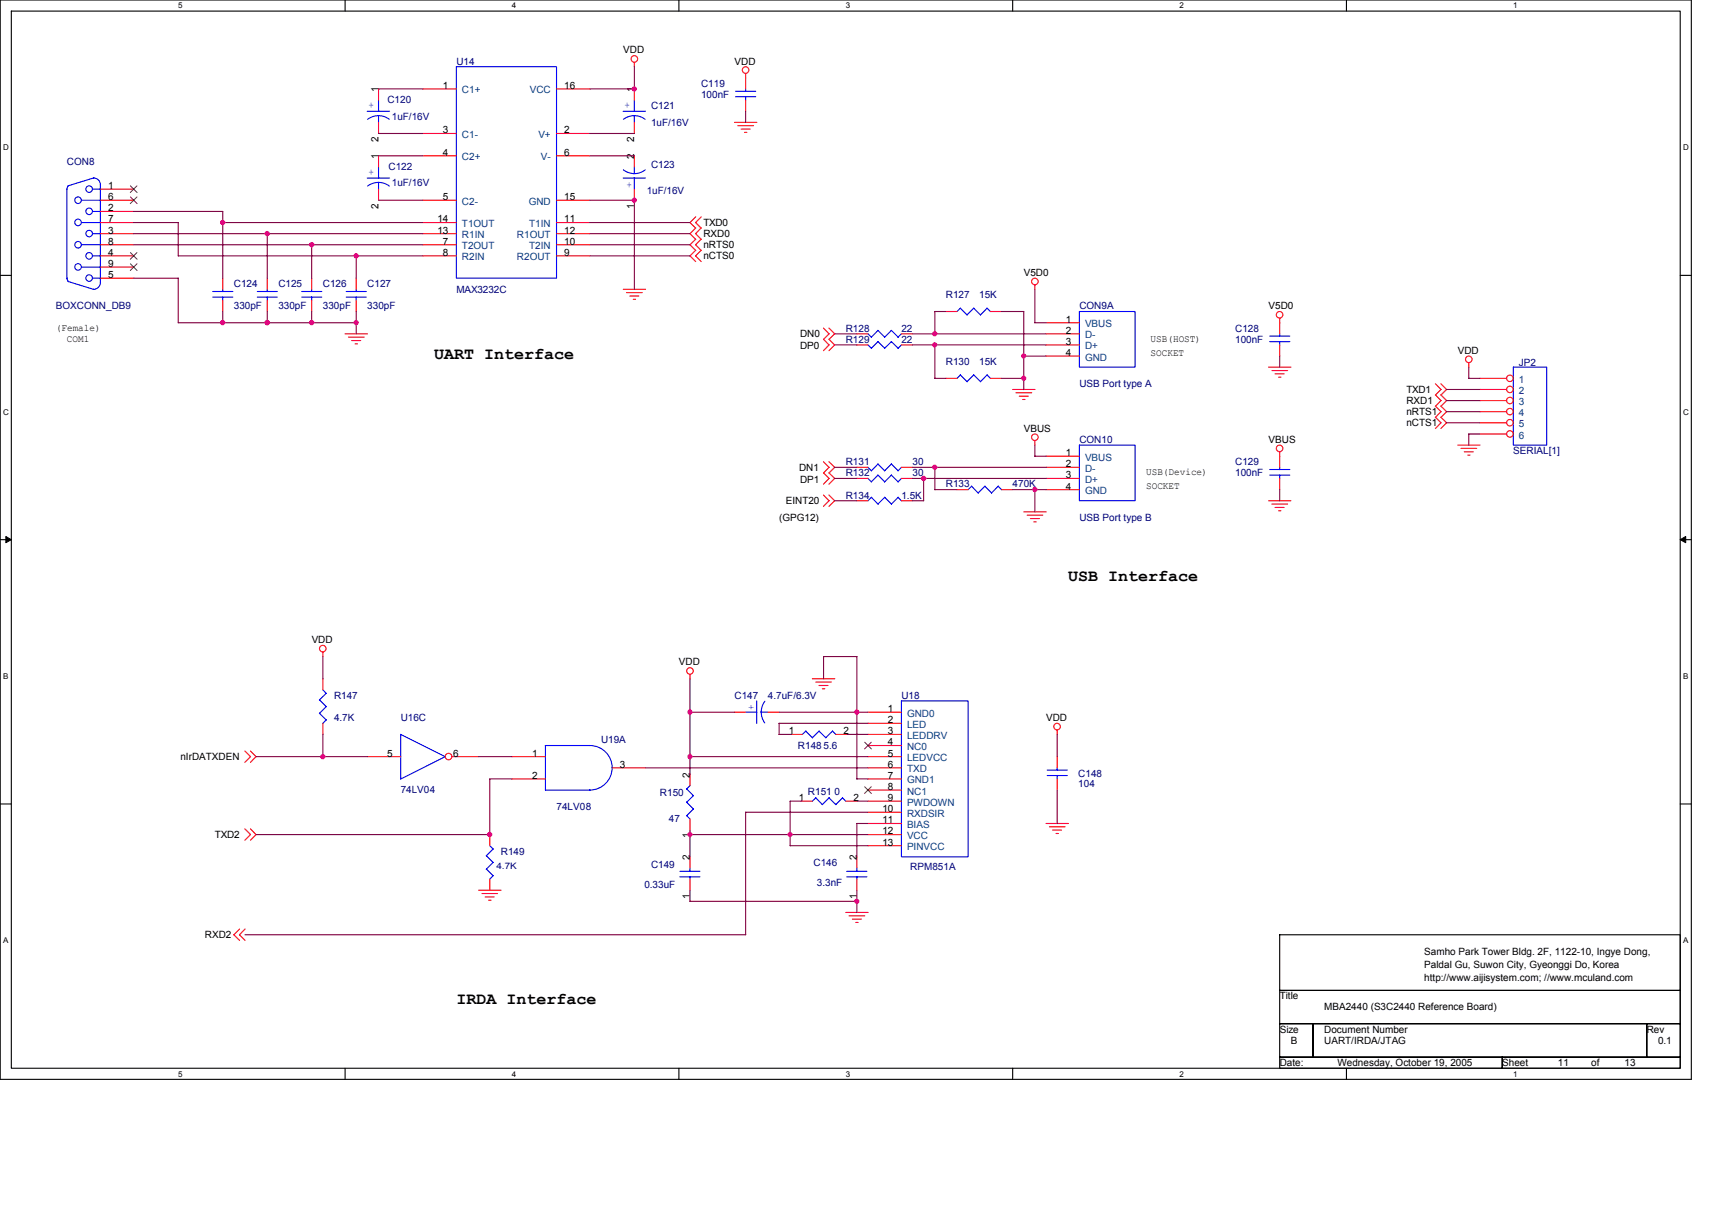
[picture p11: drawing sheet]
<svg xmlns="http://www.w3.org/2000/svg" width="297mm" height="210mm" viewBox="0 0 297 210" stroke-linecap="round" stroke-linejoin="round" font-family="sans-serif">
<path d="M0 0h293.5v187.2h-293.5zM2 1.9h289.5v183.4h-289.5z" fill="none" stroke="#000" stroke-width=".19"/>
<g fill="#fff">
<path d="M30.9 .2h.8v1.6h-.8z"/>
<path d="M30.9 185.5h.8v1.6h-.8z"/>
</g>
<path d="M59.9 0v1.9M59.9 185.3v1.9" fill="none" stroke="#000" stroke-width=".19"/>
<g fill="#fff">
<path d="M88.8 .2h.8v1.6h-.8z"/>
<path d="M88.8 185.5h.8v1.6h-.8z"/>
</g>
<path d="M117.8 0v1.9M117.8 185.3v1.9" fill="none" stroke="#000" stroke-width=".19"/>
<g fill="#fff">
<path d="M146.7 .2h.8v1.6h-.8z"/>
<path d="M146.7 185.5h.8v1.6h-.8z"/>
</g>
<path d="M175.7 0v1.9M175.7 185.3v1.9" fill="none" stroke="#000" stroke-width=".19"/>
<g fill="#fff">
<path d="M204.7 .2h.7v1.6h-.7z"/>
<path d="M204.7 185.5h.7v1.6h-.7z"/>
</g>
<path d="M233.6 0v1.9M233.6 185.3v1.9" fill="none" stroke="#000" stroke-width=".19"/>
<g fill="#fff">
<path d="M262.6 .2h.7v1.6h-.7z"/>
<path d="M262.6 185.5h.7v1.6h-.7z"/>
<path d="M.5 24.8h1v1.6h-1z"/>
<path d="M292 24.8h1v1.6h-1z"/>
<path d="M.5 70.7h1v1.5h-1z"/>
<path d="M292 70.7h1v1.5h-1z"/>
</g>
<path d="M0 47.8h2M291.5 47.8h2" fill="none" stroke="#000" stroke-width=".19"/>
<g fill="#fff">
<path d="M.5 116.5h.9v1.6h-.9z"/>
<path d="M292 116.5h.9v1.6h-.9z"/>
</g>
<path d="M0 93.6h2M291.5 93.6h2" fill="none" stroke="#000" stroke-width=".19"/>
<path d="M1 93.1l1 .5-1 .5zM291.5 93.6l1-.5v1z" fill="#000" stroke="#000" stroke-width=".17"/>
<g fill="#fff">
<path d="M.5 162.4h.9v1.5h-.9z"/>
<path d="M292 162.4h.9v1.5h-.9z"/>
</g>
<path d="M0 139.5h2M291.5 139.5h2M222 162.2h69.5v9.6h-69.5zM222 171.8h69.5v5.8h-69.5zM222 177.6h5.8v5.8h-5.8zM227.8 177.6h57.9v5.8h-57.9zM285.7 177.6h5.8v5.8h-5.8zM222 183.4h38.6v1.9h-38.6zM260.6 183.4h30.9v1.9h-30.9z" fill="none" stroke="#000" stroke-width=".19"/>
<g fill="none" stroke="#f00" stroke-width=".19">
<path d="M65.7 15.4v2M73.4 15.4h5.8M96.6 15.4h5.7M110.1 10.8v.8M110.1 15.4v2M129.4 12.7v2.7M129.4 17.4v1.9M17.4 38.6h5.8M17.4 36.7h5.8M17.4 34.7h5.8M17.4 32.8h5.8M65.7 21.2v2"/>
<path d="M65.7 27v2M65.7 32.8v1.9M73.4 38.6h5.8M73.4 34.7h5.8M73.4 23.2h5.8M73.4 27h5.8M96.6 38.6h5.7M96.6 34.7h5.7M96.6 23.2h5.7M96.6 27h5.7M110.1 21.2v2M110.1 27v2"/>
<path d="M110.1 32.8v1.9M120.7 39.5l-1 1 1 1M120.7 37.6l-1 1 1 1M121.7 39.5l-1 1 1 1M121.7 37.6l-1 1 1 1M127.4 21.2h3.9M128 21.8h2.7M128.6 22.4h1.6M129.2 23h.4M17.4 48.3h5.8M17.4 46.3h5.8M17.4 44.4h5.8"/>
<path d="M17.4 42.5h5.8M17.4 40.5h5.8M38.6 48.3v1.9M38.6 52.1v1.9M46.4 48.3v1.9M46.4 52.1v1.9M54.1 48.3v1.9M54.1 52.1v1.9M59.9 57.9h3.9M60.4 58.5h2.8M61 59.1h1.6M61.6 59.6h.4"/>
<path d="M61.8 48.3v1.9M61.8 52.1v1.9M73.4 44.4h5.8M73.4 42.5h5.8M73.4 40.5h5.8M96.6 44.4h5.7M96.6 42.5h5.7M96.6 40.5h5.7M108.1 50.2h3.9M108.7 50.8h2.7M109.3 51.4h1.5M109.9 51.9h.4"/>
<path d="M120.7 41.5l-1 1 1 1M120.7 43.4l-1 1 1 1M121.7 41.5l-1 1 1 1M121.7 43.4l-1 1 1 1M142.9 58.8l.9 1-.9 1M142.9 56.9l.9 1-.9 1M143.8 58.8l1 1-1 1M143.8 56.9l1 1-1 1M148.7 57.9h1.9M148.7 59.8h1.9M156.4 57.9h1.9M156.4 59.8h1.9"/>
<path d="M164.1 54h1.9M171.8 54h2M179.6 49.4v.8M181.5 57.9h5.8M181.5 56h5.8M181.5 59.8h5.8M222 55.2v2.7M222 59.8v2M164.1 65.6h1.9M171.8 65.6h2M175.7 67.6h3.9M176.3 68.1h2.7"/>
<path d="M176.8 68.7h1.6M177.4 69.3h.4M179.6 76.4v.8M181.5 61.8h5.8M181.5 79.1h5.8M220.1 63.7h3.9M220.7 64.3h2.7M221.2 64.9h1.6M221.8 65.4h.4M222 78.4v2.7M249 66.6l1 1-1 .9M249 68.5l1 1-1 1"/>
<path d="M249 70.4l1 1-1 1M249 72.4l1 .9-1 1M250 66.6l1 1-1 .9M250 68.5l1 1-1 1M250 70.4l1 1-1 1M250 72.4l1 .9-1 1M252.9 77.2h3.9M253.5 77.8h2.7M254.1 78.4h1.5M254.7 79h.4M254.8 62.9v.8M256.8 67.6h4.6"/>
<path d="M256.8 65.6h4.6M256.8 69.5h4.6M256.8 71.4h4.6M256.8 73.3h4.6M256.8 75.3h4.6M142.9 82l.9 1-.9 1M142.9 85.9l.9 1-.9 .9M142.9 80.1l.9 1-.9 1M143.8 82l1 1-1 1M143.8 85.9l1 1-1 .9M143.8 80.1l1 1-1 1M148.7 86.9h1.9"/>
<path d="M148.7 81.1h1.9M148.7 83h1.9M156.4 86.9h1.9M156.4 81.1h1.9M156.4 83h1.9M166 84.9h2M173.8 84.9h1.9M177.6 88.8h3.9M178.2 89.4h2.7M178.8 90h1.5M179.4 90.5h.4M181.5 84.9h5.8"/>
<path d="M181.5 81.1h5.8M181.5 83h5.8M220.1 86.9h3.9M220.7 87.4h2.7M221.2 88h1.6M221.8 88.6h.4M222 83v1.9M56 113.1v.8M56 117.8v1.9M119.7 117v.8M140.9 117.8h3.9M141.5 118.3h2.7"/>
<path d="M142.1 118.9h1.6M142.7 119.5h.4M42.5 130.3l1 1-1 .9M43.5 130.3l.9 1-.9 .9M56 125.5v1.9M63.7 131.3h5.8M78.4 131.3h4.6M88.8 131.3h5.8M88.8 135.1h5.8M106.2 133.2h5.8M119.7 134.3v2M127.4 123.5h2"/>
<path d="M133.2 123.5h2M137.3 127.4h1.9M139 139h1.9M145 127.4h1.9M146.7 139h2M150.6 123.5h5.8M150.6 125.5h5.8M150.6 127.4h5.8M150.6 129.3h5.8M150.6 131.3h5.8M150.6 133.2h5.8M150.6 135.1h5.8"/>
<path d="M150.6 137.1h5.8M150.6 139h5.8M183.4 126.6v.8M183.4 131.3v1.9M183.4 135.1v2M42.5 143.8l1 1-1 1M43.5 143.8l.9 1-.9 1M83 154.4h3.9M83.6 155h2.7M84.2 155.6h1.5M84.8 156.2h.4M85 144.8v1.9"/>
<path d="M85 152.5v1.9M119.7 142.1v1.9M119.7 148.6v2M119.7 152.5v1.9M146.7 158.3h3.9M147.3 158.9h2.7M147.9 159.4h1.6M148.7 148.6v2M148.7 152.5v1.9M150.6 142.9h5.8M150.6 140.9h5.8M150.6 144.8h5.8"/>
<path d="M150.6 146.7h5.8M181.5 142.9h3.9M182.1 143.4h2.7M182.6 144h1.6M183.2 144.6h.4M41.6 161.2l-1 1 1 .9M42.5 161.2l-1 1 1 .9M148.5 160h.4"/>
<circle cx="110.1" cy="10.2" r=".57"/>
<circle cx="129.4" cy="12.1" r=".57"/>
<circle cx="179.6" cy="48.8" r=".57"/>
<circle cx="222" cy="54.6" r=".57"/>
<circle cx="179.6" cy="75.8" r=".57"/>
<circle cx="222" cy="77.8" r=".57"/>
<circle cx="254.8" cy="62.3" r=".57"/>
<circle cx="262" cy="67.6" r=".57"/>
<circle cx="262" cy="73.3" r=".57"/>
<circle cx="262" cy="71.4" r=".57"/>
<circle cx="262" cy="69.5" r=".57"/>
<circle cx="262" cy="65.6" r=".57"/>
<circle cx="262" cy="75.3" r=".57"/>
<circle cx="56" cy="112.5" r=".57"/>
<circle cx="119.7" cy="116.4" r=".57"/>
<circle cx="77.8" cy="131.2" r=".57"/>
<circle cx="183.4" cy="126" r=".57"/>
</g>
<g fill="none" stroke="#00f" stroke-width=".19">
<path d="M63.7 19.3h3.9M65.7 17.4v1.9M79.2 11.6h17.4v36.7h-17.4zM108.1 19.3h3.9M110.1 17.4v1.9M127.6 16.8h3.5M127.6 15.8h3.5M129.4 15.4v.5M129.4 16.8v.6M11.8 32.3l-.2 .5v15.5M14.1 38.6h3.3M14.1 34.7h3.3"/>
<path d="M16 36.7h1.4M16 32.8h1.4M16.2 30.9h.1a1.16 1.16 0 0 1 1.1 1.1v17a1.17 1.17 0 0 1-1.2 1.2M16.3 30.9l-4.5 1.3M63.7 30.9h3.9M65.7 31.6l-.8 .2-1.1 .5M65.7 31.6l1.2 .3 .6 .4M65.7 20.1l-.8 .1-1.1 .5M65.7 20.1l1.2 .2 .6 .4M65.7 20.1v1.2M65.7 29v1.9M65.7 31.6v1.2"/>
<path d="M108.1 30.9h3.9M108.2 29.5l.7 .4 1.1 .2 .9-.1 1-.5M110 20.1l-1.1 .2-.7 .4M110 20.1l1.2 .2 .7 .4M110.1 20.1v1.2M110.1 28.9v1.2M110.1 30.9v1.9M11.6 48.2l.2 .6M11.8 48.8l4.5 1.4M14.1 46.3h3.3M14.1 42.5h3.3M16 48.3h1.4"/>
<path d="M16 44.4h1.4M16 40.5h1.4M36.9 51.5h3.5M36.9 50.6h3.5M38.6 50.2v.4M38.6 51.5v.6M44.6 51.5h3.5M44.6 50.6h3.5M46.4 50.2v.4M46.4 51.5v.6M52.3 51.5h3.5M52.3 50.6h3.5"/>
<path d="M54.1 50.2v.4M54.1 51.5v.6M60.1 51.5h3.5M60.1 50.6h3.5M61.8 50.2v.4M61.8 51.5v.6M150.6 57.9l.6 .6M150.6 59.8l.6 .6M152.3 57.3l1.2 1.2M152.3 59.2l1.2 1.2M152.3 57.3l-1.1 1.2M152.3 59.3l-1.1 1.1"/>
<path d="M154.6 57.3l1.2 1.2M154.6 59.2l1.2 1.2 .6-.6M154.7 57.3l-1.2 1.2M154.7 59.3l-1.2 1.1M156.4 57.9l-.6 .6M166.6 53.5l1.2 1.2M166.6 53.4l-.6 .6M168.9 53.5l1.2 1.2M169 53.4l-1.2 1.2M171.3 53.5l.6 .6M171.3 53.4l-1.2 1.2M187.3 54h9.6v9.7h-9.6z"/>
<path d="M220.3 59.3h3.5M220.3 58.3h3.5M222 57.9v.4M222 59.2v.6M166.6 65l1.2 1.2M166.6 65l-.6 .6M168.9 65l1.2 1.2M169 65l-1.2 1.2M171.3 65l.6 .7M171.3 65l-1.2 1.2M187.3 77.2h9.6v9.7h-9.6zM262.6 63.7h5.8v13.5h-5.8z"/>
<path d="M150.6 83l.6 .6M150.6 81l.6 .7M152.3 82.4l1.2 1.2M152.3 80.5l1.2 1.2M152.3 82.4l-1.1 1.2M152.3 80.5l-1.1 1.2M154.6 82.4l1.2 1.2M154.6 80.5l1.2 1.2 .6-.6M154.7 82.4l-1.2 1.2M154.7 80.5l-1.2 1.2M155.8 86.3l.6 .6M155.8 86.3l-1.1 1.2-1.2-1.2-1.1 1.2-1.2-1.2-.6 .6"/>
<path d="M156.4 83l-.6 .6M168.6 84.3l1.1 1.2M168.6 84.3l-.6 .6M170.9 84.3l1.2 1.2M170.9 84.3l-1.2 1.2M173.2 84.3l.6 .7M173.2 84.3l-1.2 1.2M220.3 82.4h3.5M220.3 81.4h3.5M222 81.1v.4M222 82.4v.6M56 119.7l.6 .6-1.2 1.1"/>
<path d="M55.4 121.4l1.2 1.2-1.2 1.2M55.4 123.7l1.2 1.2M56.6 124.9l-.6 .6M77.3 131.3l-7.8 3.8M77.3 131.3l-7.8-3.9v7.7M94.6 129.3h7.7a3.9 3.9 0 0 1 3.9 3.9 3.9 3.9 0 0 1-3.9 3.9M94.6 129.3v7.8h7.8M119.1 139.1l1.2 1.2-1.2 1.2M119.1 136.8l1.2 1.2-1.2 1.2M119.7 136.3l-.6 .6M129.4 123.5h1.9M131.3 121.6v3.9"/>
<path d="M132.1 123.5h1.2M132.7 121.6l-.4 .8-.2 1.1 .1 .8 .5 1.1M139.8 126.8l1.2 1.2M139.8 126.8l-.6 .6M141.5 138.4l1.2 1.2M141.6 138.4l-.7 .6M142.1 126.8l1.2 1.2M142.1 126.8l-1.2 1.2M143.8 138.4l1.2 1.2M143.9 138.4l-1.2 1.2M144.4 126.8l.6 .6M144.5 126.8l-1.2 1.2"/>
<path d="M146.2 138.4l.6 .6M146.2 138.4l-1.2 1.2M156.4 121.6h11.6v27h-11.6zM181.7 134.5h3.5M181.7 133.6h3.5M183.4 133.2v.4M183.4 134.5v.6M84.4 148.4l1.2 1.2M84.4 150.8l1.2 1.1M85 146.7l.6 .6M85.6 147.3l-1.2 1.2M85.6 149.6l-1.2 1.2"/>
<path d="M85.6 151.9l-.6 .6M118 151.2h3.5M118 152.1h3.5M119.1 141.5l.6 .6M119.7 150.6v.6M119.7 152.1v.4M146.9 151.2h3.5M146.9 152.1h3.5M148.7 150.6v.6M148.7 152.1v.4"/>
<circle cx="13.5" cy="34.7" r=".57"/>
<circle cx="13.5" cy="38.6" r=".57"/>
<circle cx="15.5" cy="32.8" r=".57"/>
<circle cx="15.5" cy="36.7" r=".57"/>
<circle cx="13.5" cy="42.5" r=".57"/>
<circle cx="13.5" cy="46.3" r=".57"/>
<circle cx="15.5" cy="44.4" r=".57"/>
<circle cx="15.5" cy="48.2" r=".57"/>
<circle cx="15.5" cy="40.5" r=".57"/>
</g>
<path d="M22.6 34.2l1.2 1.1M22.6 32.2l1.2 1.2M23.8 34.2l-1.2 1.1M23.8 32.2l-1.2 1.2M22.6 45.8l1.2 1.1M22.6 43.8l1.2 1.2M23.8 45.8l-1.2 1.1M23.8 43.8l-1.2 1.2M150 128.8l1.2 1.1M150 136.5l1.2 1.1M151.2 128.8l-1.2 1.1M151.2 136.5l-1.2 1.1" fill="none" stroke="#804000" stroke-width=".17"/>
<g fill="none" stroke="#800040" stroke-width=".19">
<path d="M65.7 15.4h7.7M102.3 15.4h7.8M110.1 11.6v3.9M129.4 19.3v2M23.2 38.6h7.7v5.8M23.2 36.7h15.4v11.6M38.6 38.6h34.8M65.7 23.2h7.7M65.7 27h7.7M65.7 34.7h7.7M102.3 23.2h7.8M102.3 38.6h17.4"/>
<path d="M102.3 27h7.8M102.3 34.7h7.8M110.1 34.7v15.5M23.2 48.3h7.7v7.7h30.9M23.2 40.5h50.2M23.2 42.5h50.2M30.9 44.4h42.5M38.6 54v2M46.4 40.5v7.8M46.4 54v2M54.1 42.5v5.8M54.1 54v2"/>
<path d="M61.8 44.4v3.9M61.8 54v3.9M102.3 40.5h17.4M102.3 42.5h17.4M102.3 44.4h17.4M144.8 57.9h3.9M144.8 59.8h3.9M158.3 57.9h23.2M158.3 59.8h23.2M162.2 59.8v5.9M164.1 54h-1.9v3.9M173.8 54h3.8"/>
<path d="M177.6 54v13.6M179.6 50.2v5.8h1.9M162.2 65.6h1.9M173.8 65.6h3.8M177.6 61.8h3.9M179.6 77.2v1.9h1.9M222 61.8v1.9M251 67.6h5.8M251 69.5h5.8M251 71.4h5.8M251 73.3h5.8M254.8 65.6h2"/>
<path d="M254.8 63.7v2M256.8 75.3h-2v1.9M144.8 83h3.9M144.8 81.1h3.9M144.8 86.9h3.9M158.3 83h23.2M158.3 81.1h23.2M158.3 86.9h2M160.2 83v3.9M162.2 81.1v3.9M162.2 84.9h3.9M175.7 84.9h5.8"/>
<path d="M179.6 84.9v3.9M222 84.9v2M56 113.9v3.9M119.7 117.8v16.6M142.9 117.8v-3.9h5.8v21.2M44.4 131.3h19.4M56 127.4v3.9M83 131.3h5.9M88.9 135.1h-3.9v9.7M112 133.2h38.6M119.7 131.3h30.9M119.7 123.5h7.8"/>
<path d="M135.2 127.4h2.1M135.2 123.5h15.4M139 139h-1.9v7.7M146.9 127.4h3.7M148.7 139h1.9M148.7 135.1h1.9M150.6 125.5h-15.4v1.9M183.4 127.4v3.9M183.4 137.1v5.8M44.4 144.8h40.6M119.7 144.8h30.9M119.7 144v4.7"/>
<path d="M119.7 154.4v2h29M137.1 146.7h13.5M148.7 154.4v3.9M150.6 140.9h-21.2v21.3M150.6 142.9h-1.9v5.8M42.5 162.2h86.9"/>
</g>
<g fill="#f0f" stroke="#f0f" stroke-width=".19">
<circle cx="54.1" cy="42.4" r=".38"/>
<circle cx="46.4" cy="40.5" r=".38"/>
<circle cx="38.6" cy="38.6" r=".38"/>
<circle cx="61.8" cy="44.4" r=".38"/>
<circle cx="46.4" cy="56" r=".38"/>
<circle cx="54.1" cy="56" r=".38"/>
<circle cx="110" cy="15.4" r=".38"/>
<circle cx="160.3" cy="83" r=".38"/>
<circle cx="177.6" cy="61.8" r=".38"/>
<circle cx="162.2" cy="59.8" r=".38"/>
<circle cx="162.2" cy="57.9" r=".38"/>
<circle cx="110" cy="34.7" r=".38"/>
<circle cx="177.6" cy="65.6" r=".38"/>
<circle cx="162.2" cy="81.1" r=".38"/>
<circle cx="179.6" cy="84.9" r=".38"/>
<circle cx="85" cy="144.8" r=".38"/>
<circle cx="119.7" cy="131.3" r=".38"/>
<circle cx="148.7" cy="156.3" r=".38"/>
<circle cx="119.7" cy="144.8" r=".38"/>
<circle cx="137.1" cy="144.8" r=".38"/>
<circle cx="148.7" cy="123.5" r=".38"/>
<circle cx="61.8" cy="56" r=".38"/>
<circle cx="38.6" cy="56" r=".38"/>
<circle cx="119.7" cy="123.5" r=".38"/>
<circle cx="56" cy="131.3" r=".38"/>
</g>
<g font-size="2.9">
<text x="75.3" y="62.3">UART Interface</text>
<text x="185.4" y="100.9">USB Interface</text>
<text x="79.2" y="174.2">IRDA Interface</text>
</g>
<g font-size="1.7" fill="#000080">
<text x="79.2" y="11.2">U14</text>
<text x="67.2" y="17.9">C120</text>
<text x="121.6" y="15">C119</text>
<text x="121.6" y="17">100nF</text>
<text x="68" y="20.8">1uF/16V</text>
<text x="113" y="18.9">C121</text>
<text x="113" y="21.8">1uF/16V</text>
<text x="11.6" y="28.6">CON8</text>
<text x="67.4" y="29.5">C122</text>
<text x="113" y="29.1">C123</text>
<text x="68" y="32.2">1uF/16V</text>
<text x="112.2" y="33.6">1uF/16V</text>
<text x="9.7" y="53.7">BOXCONN_DB9</text>
<text x="40.6" y="49.8">C124</text>
<text x="40.6" y="53.7">330pF</text>
<text x="48.3" y="49.8">C125</text>
<text x="48.3" y="53.7">330pF</text>
<text x="56" y="49.8">C126</text>
<text x="56" y="53.7">330pF</text>
<text x="63.7" y="49.8">C127</text>
<text x="63.7" y="53.7">330pF</text>
<text x="79.2" y="50.8">MAX3232C</text>
<text x="164.1" y="51.7">R127</text>
<text x="169.9" y="51.7">15K</text>
<text x="187.3" y="53.7">CON9A</text>
<text x="146.7" y="57.5">R128</text>
<text x="146.7" y="59.5">R129</text>
<text x="156.4" y="57.5">22</text>
<text x="156.4" y="59.5">22</text>
<text x="214.3" y="57.5">C128</text>
<text x="214.3" y="59.5">100nF</text>
<text x="164.1" y="63.3">R130</text>
<text x="169.9" y="63.3">15K</text>
<text x="263.5" y="63.5">JP2</text>
<text x="187.3" y="67.2">USB Port type A</text>
<text x="187.3" y="76.8">CON10</text>
<text x="146.7" y="82.6">R132</text>
<text x="146.7" y="80.7">R131</text>
<text x="158.3" y="82.6">30</text>
<text x="158.3" y="80.7">30</text>
<text x="214.3" y="80.7">C129</text>
<text x="214.3" y="82.6">100nF</text>
<text x="262.6" y="78.8">SERIAL[1]</text>
<text x="146.7" y="86.5">R134</text>
<text x="156.4" y="86.5">1.5K</text>
<text x="164.1" y="84.5">R133</text>
<text x="175.7" y="84.5">470K</text>
<text x="187.3" y="90.3">USB Port type B</text>
<text x="58" y="121.2">R147</text>
<text x="58" y="125.1">4.7K</text>
<text x="69.5" y="125.1">U16C</text>
<text x="127.4" y="121.2">C147</text>
<text x="133.2" y="121.2">4.7uF/6.3V</text>
<text x="156.4" y="121.2">U18</text>
<text x="104.3" y="128.9">U19A</text>
<text x="138.4" y="129.9">R148 5.6</text>
<text x="69.5" y="137.6">74LV04</text>
<text x="140.2" y="137.8">R151 0</text>
<text x="187.1" y="134.7">C148</text>
<text x="187.1" y="136.5">104</text>
<text x="96.6" y="140.5">74LV08</text>
<text x="114.5" y="138">R150</text>
<text x="116.1" y="142.7">47</text>
<text x="86.9" y="148.3">R149</text>
<text x="111.8" y="154.1">0.33uF</text>
<text x="113" y="150.6">C149</text>
<text x="141.2" y="150.2">C146</text>
<text x="141.7" y="153.6">3.3nF</text>
<text x="157.9" y="151">RPM851A</text>
</g>
<g font-size="1.7">
<text x="108.1" y="9.3">VDD</text>
<text x="127.4" y="11.2">VDD</text>
<text x="65.7" y="16" transform="rotate(-90 65.7 16)">1</text>
<text x="76.9" y="15.4">1</text>
<text x="97.9" y="15.4">16</text>
<text x="110" y="16" transform="rotate(-90 110 16)">1</text>
<text x="76.9" y="23.1">3</text>
<text x="97.9" y="23.1">2</text>
<text x="65.7" y="27.6" transform="rotate(-90 65.7 27.6)">1</text>
<text x="65.7" y="24.6" transform="rotate(-90 65.7 24.6)">2</text>
<text x="76.9" y="27">4</text>
<text x="97.9" y="27">6</text>
<text x="110" y="27.6" transform="rotate(-90 110 27.6)">2</text>
<text x="110" y="24.6" transform="rotate(-90 110 24.6)">2</text>
<text x="18.8" y="34.7">6</text>
<text x="18.8" y="32.8">1</text>
<text x="76.9" y="34.7">5</text>
<text x="97.9" y="34.7">15</text>
<text x="18.8" y="40.5">3</text>
<text x="18.8" y="38.6">7</text>
<text x="18.8" y="36.7">2</text>
<text x="65.7" y="36.2" transform="rotate(-90 65.7 36.2)">2</text>
<text x="75.9" y="38.6">14</text>
<text x="75.9" y="40.5">13</text>
<text x="97.9" y="38.6">11</text>
<text x="97.9" y="40.5">12</text>
<text x="110" y="36.2" transform="rotate(-90 110 36.2)">1</text>
<text x="122" y="41.1">RXD0</text>
<text x="122" y="39.2">TXD0</text>
<text x="18.8" y="46.3">9</text>
<text x="18.8" y="44.4">4</text>
<text x="18.8" y="42.4">8</text>
<text x="76.9" y="42.4">7</text>
<text x="76.9" y="44.4">8</text>
<text x="97.9" y="42.4">10</text>
<text x="97.9" y="44.4">9</text>
<text x="122" y="43.1">nRTS0</text>
<text x="122" y="45">nCTS0</text>
<text x="177.6" y="47.9">V5D0</text>
<text x="18.8" y="48.2">5</text>
<text x="220.1" y="53.7">V5D0</text>
<text x="9.7" y="57.4">(Female)</text>
<text x="11.6" y="59.3">COM1</text>
<text x="138.8" y="58.5">DN0</text>
<text x="185" y="56">1</text>
<text x="185" y="57.9">2</text>
<text x="185" y="59.8">3</text>
<text x="199.6" y="59.3">USB(HOST)</text>
<text x="138.8" y="60.6">DP0</text>
<text x="185" y="61.7">4</text>
<text x="199.6" y="61.7">SOCKET</text>
<text x="252.9" y="61.4">VDD</text>
<text x="244" y="68.1">TXD1</text>
<text x="244" y="70.1">RXD1</text>
<text x="177.6" y="74.9">VBUS</text>
<text x="220.1" y="76.8">VBUS</text>
<text x="244" y="72">nRTS1</text>
<text x="244" y="73.9">nCTS1</text>
<text x="138.6" y="81.7">DN1</text>
<text x="138.8" y="83.8">DP1</text>
<text x="185" y="79.1">1</text>
<text x="185" y="81">2</text>
<text x="185" y="83">3</text>
<text x="198.9" y="82.4">USB(Device)</text>
<text x="136.3" y="87.4">EINT20</text>
<text x="185" y="84.9">4</text>
<text x="198.9" y="84.9">SOCKET</text>
<text x="135.2" y="90.3">(GPG12)</text>
<text x="54.1" y="111.6">VDD</text>
<text x="117.8" y="115.4">VDD</text>
<text x="154.1" y="123.5">1</text>
<text x="154.1" y="125.5">2</text>
<text x="181.5" y="125.1">VDD</text>
<text x="31.3" y="131.8">nIrDATXDEN</text>
<text x="67.2" y="131.2">5</text>
<text x="78.6" y="131.2">6</text>
<text x="92.3" y="131.2">1</text>
<text x="136.9" y="127.4">1</text>
<text x="146.4" y="127.4">2</text>
<text x="154.1" y="127.4">3</text>
<text x="154.1" y="129.3">4</text>
<text x="154.1" y="131.2">5</text>
<text x="92.3" y="135.1">2</text>
<text x="107.6" y="133.2">3</text>
<text x="119.7" y="134.9" transform="rotate(-90 119.7 134.9)">2</text>
<text x="154.1" y="133.2">6</text>
<text x="154.1" y="135.1">7</text>
<text x="154.1" y="137">8</text>
<text x="138.6" y="139">1</text>
<text x="148.1" y="139">2</text>
<text x="153.1" y="140.9">10</text>
<text x="153.1" y="142.8">11</text>
<text x="154.1" y="139">9</text>
<text x="37.3" y="145.4">TXD2</text>
<text x="119.7" y="149.2" transform="rotate(-90 119.7 149.2)">2</text>
<text x="119.7" y="145.4" transform="rotate(-90 119.7 145.4)">1</text>
<text x="148.7" y="149.2" transform="rotate(-90 148.7 149.2)">2</text>
<text x="153.1" y="144.8">12</text>
<text x="153.1" y="146.7">13</text>
<text x="119.7" y="155.9" transform="rotate(-90 119.7 155.9)">1</text>
<text x="148.7" y="155.9" transform="rotate(-90 148.7 155.9)">1</text>
<text x="35.6" y="162.7">RXD2</text>
<text x="247.1" y="165.6">Samho Park Tower Bldg. 2F, 1122-10, Ingye Dong,</text>
<text x="247.1" y="167.9">Paldal Gu, Suwon City, Gyeonggi Do, Korea</text>
<text x="222" y="173.4">Title</text>
<text x="247.1" y="170.2">http://www.aijisystem.com; //www.mculand.com</text>
<text x="222" y="179.1">Size</text>
<text x="229.8" y="175.3">MBA2440 (S3C2440 Reference Board)</text>
<text x="229.8" y="179.1">Document Number</text>
<text x="285.7" y="179.1">Rev</text>
<text x="222" y="184.9">Date:</text>
<text x="224" y="181.1">B</text>
<text x="229.8" y="181.1">UART/IRDA/JTAG</text>
<text x="232.1" y="184.9">Wednesday, October 19, 2005</text>
<text x="260.6" y="184.9">Sheet</text>
<text x="270.3" y="184.9">11</text>
<text x="276.1" y="184.9">of</text>
<text x="281.9" y="184.9">13</text>
<text x="287.7" y="181.1">0.1</text>
</g>
<g font-size="1.7" fill="#004080">
<text x="80.2" y="16.2">C1+</text>
<text x="91.9" y="16.2">VCC</text>
<text x="80.2" y="23.9">C1-</text>
<text x="93.4" y="23.9">V+</text>
<text x="80.2" y="27.8">C2+</text>
<text x="93.8" y="27.8">V-</text>
<text x="80.2" y="35.5">C2-</text>
<text x="91.7" y="35.5">GND</text>
<text x="80.2" y="39.4">T1OUT</text>
<text x="80.2" y="41.3">R1IN</text>
<text x="89.7" y="41.3">R1OUT</text>
<text x="91.8" y="39.4">T1IN</text>
<text x="80.2" y="43.2">T2OUT</text>
<text x="80.2" y="45.2">R2IN</text>
<text x="89.7" y="45.2">R2OUT</text>
<text x="91.8" y="43.2">T2IN</text>
<text x="188.3" y="56.8">VBUS</text>
<text x="188.3" y="58.7">D-</text>
<text x="188.3" y="60.6">D+</text>
<text x="188.3" y="62.5">GND</text>
<text x="263.5" y="66.4">1</text>
<text x="263.5" y="68.3">2</text>
<text x="263.5" y="70.3">3</text>
<text x="263.5" y="72.2">4</text>
<text x="263.5" y="74.1">5</text>
<text x="263.5" y="76.1">6</text>
<text x="188.3" y="79.9">VBUS</text>
<text x="188.3" y="81.9">D-</text>
<text x="188.3" y="83.8">D+</text>
<text x="188.3" y="85.7">GND</text>
<text x="157.4" y="124.3">GND0</text>
<text x="157.4" y="126.3">LED</text>
<text x="157.4" y="128.2">LEDDRV</text>
<text x="157.4" y="130.1">NC0</text>
<text x="157.4" y="132">LEDVCC</text>
<text x="157.4" y="134">TXD</text>
<text x="157.4" y="135.9">GND1</text>
<text x="157.4" y="137.8">NC1</text>
<text x="157.4" y="139.8">PWDOWN</text>
<text x="157.4" y="141.7">RXDSIR</text>
<text x="157.4" y="143.6">BIAS</text>
<text x="157.4" y="145.6">VCC</text>
<text x="157.4" y="147.5">PINVCC</text>
</g>
<g font-size="1.7" fill="#00f">
<text x="63.9" y="18.8">+</text>
<text x="108.3" y="18.8">+</text>
<text x="63.9" y="30.3">+</text>
<text x="109.7" y="31.6" transform="rotate(180 109.7 31.6)">+</text>
<text x="130.8" y="123.1" transform="rotate(-90 130.8 123.1)">+</text>
</g>
<text font-size="1.5" fill="#000080" x="86.1" y="150.8">4.7K</text>
<g font-size="1.4">
<text x="30.9" y="1.5">5</text>
<text x="88.8" y="1.5">4</text>
<text x="146.7" y="1.5">3</text>
<text x="204.7" y="1.5">2</text>
<text x="262.6" y="1.5">1</text>
<text x=".5" y="26.1">D</text>
<text x="292" y="26.1">D</text>
<text x=".5" y="71.9">C</text>
<text x="292" y="71.9">C</text>
<text x=".5" y="117.8">B</text>
<text x="292" y="117.8">B</text>
<text x=".5" y="163.6">A</text>
<text x="292" y="163.6">A</text>
<text x="30.9" y="186.8">5</text>
<text x="88.8" y="186.8">4</text>
<text x="146.7" y="186.8">3</text>
<text x="204.7" y="186.8">2</text>
<text x="262.6" y="186.8">1</text>
</g>
</svg>
